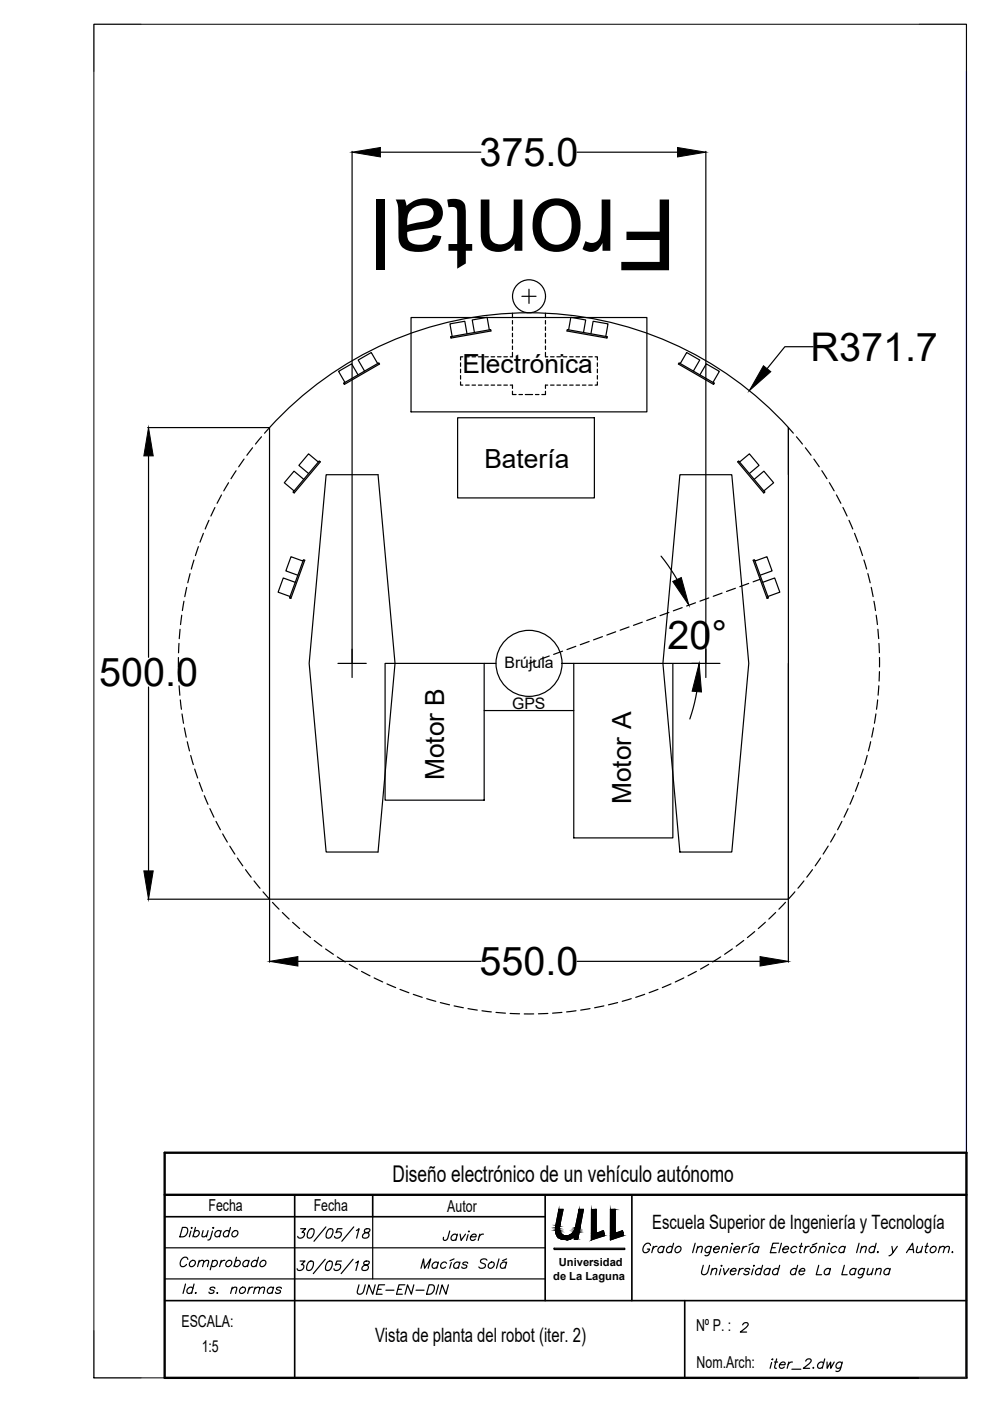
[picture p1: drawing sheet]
<svg xmlns="http://www.w3.org/2000/svg" width="210mm" height="297mm" viewBox="0 0 210 297" stroke-linecap="round" stroke-linejoin="round" font-family="sans-serif">
<!-- layer: 0 -->
<g fill="none" stroke="#000" stroke-width=".25">
<path d="M74.7 32.1v108.5M80.7 32.3h21.3M122.4 32.3h21.3M149.7 32.1v108.5M75.9 79.5l-1.3-2.4-2.8 1.6 1.3 2.4M80.1 77.1l-7.2 4.1 .1 .3 7.5-4.3-.2-.3-.2 .2-1.4-2.4-2.8 1.6 1.4 2.4M87.2 67.3h50v20h-50zM95.6 71.4v.3M99 70.8l-.5-2.7-3.1 .6 .5 2.6M103.7 69.9l-8.1 1.5v.3l8.5-1.5-.1-.3h-.3l-.4-2.6-3.2 .5 .5 2.7M110.7 62.8h3M112.2 61.3v3"/>
<path d="M120.6 69.9l8.1 1.5v.3l-8.5-1.5 .1-.3h.3l.4-2.6 3.2 .5-.5 2.7M125.3 70.8l.5-2.7 3.1 .6-.5 2.6M128.7 71.4v.3M144.2 77.1l7.2 4.1-.1 .3-7.5-4.3 .2-.3 .2 .2 1.4-2.4 2.8 1.6-1.4 2.4M148.4 79.5l1.4-2.4 2.7 1.6-1.3 2.4M172.4 73.5h-6l-3.8 4.7M31.3 90.7h25.8M31.5 96.7v42.7M59 88.7a74.3 74.3 0 0 1 108.2 1.9v100h-110.1v-99.9zM67.5 98l-5.3 6.3 .2 .2 5.5-6.6-.2-.2-.2 .3-2.1-1.8-2 2.5 2 1.7M72.9 81.2l.1 .3M151.4 81.2l-.1 .3"/>
<path d="M156.8 98l5.4 6.3-.3 .2-5.5-6.6 .2-.2 .2 .3 2.1-1.8 2 2.5-2 1.7M167.2 90.7v9.9M62.2 104.3l.2 .2M64.2 119l-2.8 7.8 .3 .1 2.9-8.1-.3-.1-.1 .3-2.5-1-1.1 3 2.5 1M64.4 101.6l-2.1-1.7-2 2.5 2.1 1.7M69.1 100.6h11.1l3.6 40.1-3.6 39.9h-11.1l-3.6-39.9zM144.2 100.6h11l3.6 40.1-3.6 39.9h-11l-3.6-39.9zM159.9 101.6l2.1-1.7 2 2.5-2 1.7M160.1 119l2.8 7.8-.3 .1-2.9-8.1 .3-.1 .1 .3 2.5-1 1.1 3-2.5 1M162.2 104.3l-.3 .2M61.4 126.8l.3 .1M62.6 123.5l-2.5-1-1.1 3.1 2.5 .9"/>
<path d="M74.7 137.6v6M149.7 137.6v6M161.7 123.5l2.5-1 1.1 3.1-2.5 .9M162.9 126.8l-.3 .1M31.5 145.7v38.9M71.7 140.7h6M81.6 140.7h21.1v29h-21.1zM102.7 140.7h2.5M102.7 150.7h19M119.2 140.7h2.5M121.7 140.7h21v37h-21zM146.7 140.7h6"/>
<path d="M167.2 140.7v49.9M31.3 190.6h25.8M57.2 190.7v13.3M167.1 190.7v13.3M63.2 203.8h38.8M122.4 203.8h38.7M79 258v13.2M117.8 259.8l.7-3.4h.9l-.8 3.6 .1 .9M117.9 259.8a2.24 2.24 0 0 0 1.4 2.9 2.91 2.91 0 0 0 2.4-.4l.1 .1M125.4 256.5l1-.1v5.1l1.5-.6 .3 1.1-2.8 .9zM129.4 256.4h1v5.1l1.6-.6 .2 1.1-2.8 .9zM117.5 264.6h15v.3h-15z"/>
<path d="M122 260.3l.8-3.9h.9l-1.2 6.3h-.7v-.3M122 260.3a1.93 1.93 0 0 1-2.7 1.5l-.6-.9"/>
<circle cx="112.2" cy="62.8" r="3.5"/>
<circle cx="112.2" cy="140.6" r="7"/>
</g>
<!-- layer: BG -->
<g fill="none" stroke="#000" stroke-width=".25">
<path d="M97.6 76.9v.8M97.6 78.3v.7M97.6 79.6v.8M98.1 75.6h-.5v.7M98.7 75.6h.8M100.1 75.6h.7M101.4 75.6h.8M102.8 75.6h.7M104.1 75.6h.8M105.5 75.6h.7M106.8 75.6h.8M108.7 66.4v1"/>
<path d="M108.7 68v.7M108.7 69.3v.8M108.7 70.7v.7M108.7 72v.7M108.7 73.4v.7M108.7 74.7v.9h-.5M115.7 66.4v1M115.7 68v.7M115.7 69.3v.8M115.7 70.7v.7M115.7 72v.7M115.7 73.4v.7"/>
<path d="M115.7 74.7v.9h.4M116.7 75.6h.8M118.1 75.6h.7M119.4 75.6h.8M120.8 75.6h.7M122.1 75.6h.8M123.5 75.6h.7M124.8 75.6h.8M126.2 75.6h.5v.7M126.7 76.9v.8M126.7 78.3v.7M126.7 79.6v.8"/>
<path d="M97.6 81v.7h.5M98.7 81.7h.8M100.1 81.7h.7M101.4 81.7h.8M102.8 81.7h.7M104.1 81.7h.8M105.5 81.7h.7M106.8 81.7h.8M108.2 81.7h.5v.6M108.7 83v.7h.7M110 83.7h.8M111.4 83.7h1.5"/>
<path d="M113.5 83.7h.8M115.7 83v.7h-.8M116.1 81.7h-.4v.6M116.7 81.7h.8M118.1 81.7h.7M119.4 81.7h.8M120.8 81.7h.7M122.1 81.7h.8M123.5 81.7h.7M124.8 81.7h.8M126.7 81v.7h-.5"/>
</g>
<!-- layer: Motores -->
<path d="M97 88.6h29v17h-29z" fill="none" stroke="#000" stroke-width=".25"/>
<!-- layer: BG_2 -->
<g fill="none" stroke="#000" stroke-width=".25">
<path d="M50.1 99.8l-1.1 1.7M51.7 97.3l-1.1 1.7M53.5 94.9l-1.2 1.6M55.4 92.6l-1.2 1.5M57.1 90.7l-1 1.2M167.2 90.7l1 1.1M168.9 92.6l1.2 1.5M170.8 94.9l1.2 1.6M172.6 97.3l1.1 1.7M174.3 99.8l1 1.7M41.1 118.7l-.5 2M42.1 115.9l-.7 1.9"/>
<path d="M43.1 113.1l-.7 1.9M44.3 110.3l-.8 1.9M45.6 107.6l-.9 1.8M47 104.9l-1 1.8M48.5 102.4l-1.1 1.7M140.2 117.9l1.4 1.9 1.9 3.1M175.8 102.3l1.1 1.8M177.3 104.9l1 1.8M178.7 107.6l.9 1.8M180 110.3l.8 1.9M181.2 113.1l.7 1.8M182.2 115.9l.7 1.9"/>
<path d="M183.2 118.7l.5 2M37.8 139.4v2M37.9 136.4v2M38.2 133.4l-.2 2M38.5 130.4l-.2 2M39 127.5l-.3 2M39.6 124.5l-.4 2M40.3 121.6l-.5 2M116.5 139.1l-1.9 .7M119.3 138.1l-1.9 .6M122.1 137l-1.9 .7M124.9 136l-1.9 .7"/>
<path d="M127.7 135l-1.9 .7M130.5 134l-1.8 .6M133.4 132.9l-1.9 .7M136.2 131.9l-1.9 .7M139 130.9l-1.9 .7M141.8 129.9l-1.9 .6M144.6 128.8l-1.8 .7M147.5 127.8l-1.9 .7M150.3 126.8l-1.9 .7M153.1 125.8l-1.9 .6M155.9 124.7l-1.9 .7M158.7 123.7l-1.8 .7"/>
<path d="M161.2 122.8l-1.5 .6M184 121.6l.5 2M184.7 124.5l.4 2M185.3 127.5l.3 1.9M185.8 130.4l.2 2M186.1 133.4l.2 2M186.4 136.4l.1 2M186.5 139.4v2M37.8 142.4l.1 2M38 145.4l.1 2M38.2 148.4l.3 2M38.6 151.4l.3 2"/>
<path d="M39.1 154.3l.4 2M39.7 157.3l.5 1.9M113.6 140.1l-1.4 .6M142.7 140.7h5.7M147.7 146.6l-.7 3.5-.7 2.3M184.6 157.3l-.5 1.9M185.2 154.3l-.4 2M185.7 151.4l-.3 1.9M186.1 148.4l-.3 2M186.3 145.4l-.1 2M186.5 142.4l-.1 2M40.4 160.2l.6 1.9"/>
<path d="M41.3 163.1l.6 1.9M42.2 165.9l.7 1.9M43.3 168.7l.8 1.8M44.5 171.5l.9 1.8M45.8 174.2l.9 1.7M47.2 176.8l1 1.7M48.7 179.4l1.1 1.7M175.6 179.4l-1.1 1.7M177.1 176.8l-1 1.7M178.5 174.1l-.9 1.8M179.8 171.5l-.8 1.8M181 168.7l-.8 1.8"/>
<path d="M182.1 165.9l-.7 1.9M183 163l-.6 2M183.9 160.2l-.6 1.9M50.3 181.9l1.2 1.7M52.1 184.4l1.2 1.6M53.9 186.8l1.2 1.5M55.8 189.1l1.3 1.5M57.8 191.3l1.4 1.5M59.9 193.5l1.4 1.4M62 195.5l1.5 1.4M64.3 197.5l1.5 1.3M66.6 199.4l1.6 1.2"/>
<path d="M157.7 199.4l-1.6 1.2M160 197.5l-1.5 1.3M162.3 195.5l-1.5 1.4M164.5 193.5l-1.5 1.4M166.5 191.3l-1.4 1.5M168.5 189.1l-1.3 1.5M170.5 186.8l-1.3 1.5M172.3 184.4l-1.2 1.6M174 181.9l-1.2 1.7M69 201.2l1.7 1.1M71.5 202.9l1.7 1.1M74.1 204.5l1.7 1"/>
<path d="M76.7 206l1.7 .9M79.3 207.3l1.8 .9M82 208.6l1.9 .8M84.8 209.8l1.9 .7M87.6 210.8l1.9 .7M90.5 211.7l1.9 .6M93.4 212.6l1.9 .4M96.3 213.3l1.9 .4M99.2 213.8l2 .4M102.2 214.3l2 .2M105.2 214.7l2 .1M108.2 214.9h2"/>
<path d="M111.2 215h2M116.2 214.9h-2M119.1 214.7l-1.9 .1M122.1 214.3l-2 .2M125.1 213.8l-2 .4M128 213.3l-1.9 .4M131 212.6l-2 .4M133.8 211.7l-1.9 .6M136.7 210.8l-1.9 .7M139.5 209.8l-1.9 .7M142.3 208.6l-1.9 .8M145 207.3l-1.8 .9"/>
<path d="M147.6 206l-1.7 .9M150.3 204.5l-1.8 1M152.8 202.9l-1.7 1.1M155.3 201.2l-1.7 1.1"/>
</g>
<!-- layer: FRAME 070 -->
<path d="M204.9 15.1v277" fill="none" stroke="#00f" stroke-width=".25"/>
<!-- layer: FRAME 200 -->
<path d="M29.9 5.1h-10v10M194.9 5.1h10v10M19.9 282.1v10h10M204.9 282.1v10h-10" fill="none" stroke="#808080" stroke-width=".25"/>
<!-- layer: caj 50 -->
<path d="M34.9 244.4h170v47.7h-170zM34.9 253.3h170" fill="none" stroke="#000" stroke-width=".5"/>
<!-- layer: caj 35 -->
<path d="M34.9 258h80.7M62.5 253.3v38.8M79 253.3v4.7M115.6 253.3v22.5M134 253.3v22.5M34.9 275.8h170M145.2 275.8v16.3" fill="none" stroke="#000" stroke-width=".35"/>
<!-- layer: caj 25 -->
<path d="M34.9 264.6h80.7M34.9 271.2h80.7" fill="none" stroke="#000" stroke-width=".25"/>
<!-- layer: txt25 -->
<g fill="none" stroke="#000" stroke-width=".25">
<path d="M38.7 260.2h.6a1.1 1.1 0 0 1 .5 1.2 1.1 1.1 0 0 1-1 .8h-.7zM39.3 272.2l-.5 2M39.8 267a.78 .78 0 0 0-.8-.4 .78 .78 0 0 0-.7 .7 .91 .91 0 0 0 .3 1.3 .95 .95 0 0 0 .9-.5M40.4 267.5a.59 .59 0 0 1 .9-.2 .59 .59 0 0 1-.1 1 .59 .59 0 0 1-.9 .1 .59 .59 0 0 1 .1-.9zM40.5 261l-.4 1.2M40.6 260.3h.2zM40.9 273.2a.71 .71 0 0 0-1.1 0 .71 .71 0 0 0 .1 1l.8-.3M41.1 272.2l-.5 2M41.2 261.2a.59 .59 0 0 1 .9-.2 .59 .59 0 0 1-.1 .9 .62 .62 0 0 1-1 0M41.4 274.1h.2zM41.4 260.2l-.5 2M42.1 267.6l.6-.4 .5 .1-.3 1.3"/>
<path d="M42.2 267.2l-.3 1.4M43.1 260.9l-.3 1.2 .5 .1 .6-.3M43.2 267.6l.6-.4 .4 .1-.2 1.3M44.1 260.9l-.3 1.3M45 267.5a.59 .59 0 0 1 1-.2 .59 .59 0 0 1-.1 1 .62 .62 0 0 1-1.1 0M45 261l-.4 1.5-.1 .3-.4 .1M45.1 267.2l-.5 2M45.1 260.3h.2zM45.6 273.2a.53 .53 0 0 0-.6-.3 .53 .53 0 0 0-.4 .5l.7 .3 .1 .2a.62 .62 0 0 1-1.1 0M46 274.1h.2zM46.8 261.2a.71 .71 0 0 0-1 0 .71 .71 0 0 0 .1 1l.7-.3M46.9 260.9l-.4 1.3"/>
<path d="M46.9 267.2l-.3 1.4M47.7 267.2a.87 .87 0 0 0-.9 .6M48.1 267.5a.59 .59 0 0 1 .9-.2 .59 .59 0 0 1-.1 1 .59 .59 0 0 1-.9 .1 .59 .59 0 0 1 .1-.9zM48.6 261.2a.71 .71 0 0 0-1 0 .71 .71 0 0 0 .1 1l.7-.3M48.9 260.2l-.6 2M49.2 273.3l.5-.4 .5 .1-.3 1.2M49.3 272.9l-.4 1.3M49.4 261.2a.59 .59 0 0 1 .9-.2 .59 .59 0 0 1-.1 .9 .59 .59 0 0 1-.9 .2 .59 .59 0 0 1 .1-.9zM49.9 267.5a.59 .59 0 0 1 .9-.2 .59 .59 0 0 1-.1 1 .62 .62 0 0 1-1 0M50.1 266.6l-.5 2M51 273.2a.59 .59 0 0 1 .9-.2 .59 .59 0 0 1-.1 .9 .59 .59 0 0 1-.9 .2 .59 .59 0 0 1 .1-.9zM52.7 267.5a.71 .71 0 0 0-1 0 .71 .71 0 0 0 .1 1.1l.7-.3"/>
<path d="M52.8 267.2l-.3 1.4M52.9 272.9l-.4 1.3M53.6 272.9a.87 .87 0 0 0-.9 .6M54 273.3l.6-.4 .4 .1-.2 1.2M54.1 272.9l-.4 1.3M54.6 267.5a.71 .71 0 0 0-1.1 0 .71 .71 0 0 0 .1 1.1l.8-.3M54.8 266.6l-.5 2M55.1 273.3l.5-.4 .5 .1-.3 1.2M55.3 267.5a.59 .59 0 0 1 .9-.2 .59 .59 0 0 1 0 1 .59 .59 0 0 1-1 .1 .59 .59 0 0 1 .1-.9zM57.9 273.2a.71 .71 0 0 0-1 0 .71 .71 0 0 0 .1 1l.7-.3M58 272.9l-.3 1.3M59.7 273.2a.53 .53 0 0 0-.6-.3 .53 .53 0 0 0-.5 .5l.8 .3 .1 .2a.62 .62 0 0 1-1.1 0"/>
<path d="M63.6 267.4h1.1l-.8 .7h.3a.78 .78 0 0 1 0 1.1 .78 .78 0 0 1-1.1 .1l-.1-.3M63.8 260.5h1l-.8 .8h.3a.78 .78 0 0 1 0 1 .78 .78 0 0 1-1.1 .1l-.1-.3M65.6 267.5h.8a1.2 1.2 0 0 1-.1 1.3 1.2 1.2 0 0 1-1.2 .5 1.69 1.69 0 0 1 .5-1.8zM65.7 260.6a.56 .56 0 0 1 .9 .3 1.19 1.19 0 0 1-1.4 1.5 1.64 1.64 0 0 1 .5-1.8zM69 267l-2.6 3M69.1 260.1l-2.5 3.1M69.6 267.5h.8a1.2 1.2 0 0 1-.1 1.3 1.2 1.2 0 0 1-1.2 .5 1.69 1.69 0 0 1 .5-1.8zM69.7 260.6a.56 .56 0 0 1 .9 .3 1.19 1.19 0 0 1-1.4 1.5 1.64 1.64 0 0 1 .5-1.8zM72.4 267.4h-1l-.3 .8a.66 .66 0 0 1 1.1 .1 .66 .66 0 0 1-.4 1 .61 .61 0 0 1-1-.3M72.5 260.5h-.9l-.4 .9a.66 .66 0 0 1 1.1 0 .66 .66 0 0 1-.4 1 .63 .63 0 0 1-1-.3M74.9 267l-2.6 3M75 260.1l-2.5 3.1"/>
<path d="M75.4 267.7l.6-.3-.5 2M75.6 260.9l.5-.4-.5 2M77.3 267.5l-.2 .3 .2 .3a.68 .68 0 0 1 .8 .6 .75 .75 0 0 1-.6 .7 .75 .75 0 0 1-.8-.4 1.35 1.35 0 0 1 1.4-1l.2-.5zM77.4 260.6l-.2 .4 .3 .3a.66 .66 0 0 1 .7 .5 .75 .75 0 0 1-.5 .7 .75 .75 0 0 1-.9-.4 1.37 1.37 0 0 1 1.4-.9l.2-.6zM89.3 268.9l.5-2 .2 2 1.3-2-.5 2M92.9 267.9a.71 .71 0 0 0-1.1 0 .71 .71 0 0 0 .1 1l.8-.3M92.9 267.6l-.3 1.3M94.7 267.9a.71 .71 0 0 0-1.1 0 .71 .71 0 0 0 .1 1l.8-.3M95.4 261l-.6 1.8-.4 .2-.3-.1-.1-.6M95.7 267.7l-.3 1.2M96.3 266.9l-.9 .4M96.9 261.9a.71 .71 0 0 0-1 .1 .71 .71 0 0 0 .1 1l.7-.3"/>
<path d="M97 261.7l-.4 1.3M97.4 267.9a.71 .71 0 0 0-1 0 .71 .71 0 0 0 .1 1l.7-.3M97.5 267.6l-.3 1.3M97.6 261.7l.2 1.3 .9-1.3M99.2 267.9a.53 .53 0 0 0-.6-.3 .53 .53 0 0 0-.4 .4l.7 .3 .1 .3a.62 .62 0 0 1-1.1 0M99.2 261.8l-.3 1.2M99.3 261.1h.2zM99.8 262.2h1.1l.1-.2a.66 .66 0 0 0-.8-.3 .66 .66 0 0 0-.5 .7 .56 .56 0 0 0 .4 .6 .56 .56 0 0 0 .7-.3M101.7 261.7l-.3 1.3M102.5 261.7a.87 .87 0 0 0-.9 .5M103.2 267.2a.82 .82 0 0 0-1.3 .2l.1 .3 .8 .3a.71 .71 0 0 1-.4 .9 .71 .71 0 0 1-.9-.3M103.7 267.9a.56 .56 0 0 1 .8-.3 .56 .56 0 0 1 .3 .7 .62 .62 0 0 1-.7 .6 .62 .62 0 0 1-.6-.6z"/>
<path d="M105.8 266.9l-.5 2M107.4 267.9a.71 .71 0 0 0-1.1 0 .71 .71 0 0 0 .1 1l.7-.3M107.4 266.9l-.9 .4M107.4 267.6l-.3 1.3M137.9 264.1a.78 .78 0 0 0-.8-.5 .78 .78 0 0 0-.7 .8 .89 .89 0 0 0 .3 1.2 .91 .91 0 0 0 1-.8h-.4M138.5 264.3l-.3 1.3M139.3 264.3a.87 .87 0 0 0-.9 .5M140.8 264.5a.71 .71 0 0 0-1.1 0 .71 .71 0 0 0 .1 1.1l.8-.3M140.8 264.3l-.3 1.3M142.6 264.5a.71 .71 0 0 0-1.1 0 .71 .71 0 0 0 .1 1.1l.8-.3M142.8 263.6l-.5 2M143.3 264.5a.59 .59 0 0 1 1-.1 .59 .59 0 0 1-.1 .9 .59 .59 0 0 1-1 .2 .59 .59 0 0 1 .1-1z"/>
<path d="M147.4 263.6l-.5 2M147.9 264.6l.5-.3 .5 .1-.2 1.2M148 264.3l-.4 1.3M149.1 268.3l-.4 1.4a.67 .67 0 0 0 .7 .6 .67 .67 0 0 0 .7-.6l.3-1.4M150.8 264.5a.71 .71 0 0 0-1.1 0 .71 .71 0 0 0 .1 1.1l.7-.3M150.8 264.3l-.4 1.5a.65 .65 0 0 1-.9 .3M150.9 269.3l.6-.4 .5 .1-.3 1.3M151 268.9l-.3 1.4M151.3 264.8h1.2v-.2a.65 .65 0 0 0-.8-.3 .65 .65 0 0 0-.4 .7 .55 .55 0 0 0 .4 .6 .55 .55 0 0 0 .7-.3M152.8 269l-.3 1.3M152.9 268.4h.2zM153.2 264.6l.6-.3 .4 .1-.2 1.2"/>
<path d="M153.3 264.3l-.4 1.3M153.4 268.9l.2 1.4 1-1.4M154.9 269.5h1.1l.1-.2a.66 .66 0 0 0-.8-.3 .66 .66 0 0 0-.5 .7 .56 .56 0 0 0 .4 .6 .56 .56 0 0 0 .7-.3M155.1 264.4l-.3 1.2M155.2 263.7h.2zM155.6 264.8h1.2v-.2a.65 .65 0 0 0-.8-.3 .65 .65 0 0 0-.4 .7 .55 .55 0 0 0 .4 .6 .55 .55 0 0 0 .6-.3M156.8 268.9l-.3 1.4M157.6 264.3l-.4 1.3M157.6 268.9a.87 .87 0 0 0-.9 .6M158.4 264.3a.87 .87 0 0 0-1 .5M159 269.2a.53 .53 0 0 0-.6-.3 .53 .53 0 0 0-.4 .5l.7 .3 .1 .3a.62 .62 0 0 1-1.1 0M159.1 264.4l-.3 1.2"/>
<path d="M159.7 263.6l-.9 .4M159.7 269l-.4 1.3M159.8 268.4h.2zM160.9 264.5a.71 .71 0 0 0-1.1 0 .71 .71 0 0 0 .1 1.1l.7-.3M160.9 264.3l-.3 1.3M161.4 269.2a.71 .71 0 0 0-1 0 .71 .71 0 0 0 .1 1.1l.7-.3M161.7 268.3l-.6 2M163.2 269.2a.71 .71 0 0 0-1 0 .71 .71 0 0 0 .1 1.1l.7-.3M163.3 268.9l-.3 1.4M163.6 264.5h.8M165.1 269.2a.71 .71 0 0 0-1.1 0 .71 .71 0 0 0 .1 1.1l.8-.3M165.1 263.6h-1.2l-.6 2h1.3"/>
<path d="M165.3 268.3l-.5 2M165.7 263.6l-.6 2M166 264.8h1.1l.1-.2a.66 .66 0 0 0-.8-.3 .66 .66 0 0 0-.4 .7 .56 .56 0 0 0 .4 .6 .56 .56 0 0 0 .6-.3M168.9 269.2a.71 .71 0 0 0-1.1 0 .71 .71 0 0 0 .1 1.1l.8-.3M168.9 264.5a.71 .71 0 0 0-1 0 .71 .71 0 0 0 .1 1.1l.7-.3M169.1 268.3l-.5 2M169.5 269.5h1.1v-.2a.65 .65 0 0 0-.7-.3 .65 .65 0 0 0-.5 .7v.3a.58 .58 0 0 0 .5 .3 .58 .58 0 0 0 .6-.3M169.5 264.3h.7M170 263.6l-.5 1.6v.3l.4 .1M170.8 264.3l-.3 1.3M171.6 264.3a.87 .87 0 0 0-.9 .5M172 264.5a.59 .59 0 0 1 .9-.1 .59 .59 0 0 1-.1 .9 .59 .59 0 0 1-.9 .2 .59 .59 0 0 1 .1-1z"/>
<path d="M173.2 263.6l-1 .4M173.6 268.3l-.5 2h1.1M173.8 264.6l.6-.3 .4 .1-.2 1.2M173.9 264.3l-.4 1.3M175.7 264.4l-.4 1.2M175.7 263.7h.2zM176 269.2a.71 .71 0 0 0-1 0 .71 .71 0 0 0 .1 1.1l.7-.3M176.1 268.9l-.4 1.4M177.4 264.5a.71 .71 0 0 0-1 0 .71 .71 0 0 0 .1 1.1l.7-.3M179 268.3l-.5 2h1.1M179.1 264.5a.71 .71 0 0 0-1 0 .71 .71 0 0 0 .1 1.1l.7-.3M179.2 264.3l-.3 1.3"/>
<path d="M181.4 269.2a.71 .71 0 0 0-1 0 .71 .71 0 0 0 .1 1.1l.7-.3M181.5 268.9l-.3 1.4M182.1 263.6l-.5 2M182.6 264.6l.6-.3 .5 .1-.3 1.2M182.7 264.3l-.3 1.3M183.2 269.2a.71 .71 0 0 0-1 0 .71 .71 0 0 0 .1 1.1l.7-.3M183.3 268.9l-.4 1.6a.64 .64 0 0 1-.9 .3M184.1 268.9l-.2 1.3 .4 .1 .6-.4M185.1 268.9l-.3 1.4M185.5 264.5a.71 .71 0 0 0-1 0 .71 .71 0 0 0 .1 1.1l.7-.3M185.8 263.6l-.6 2M185.8 269.3l.6-.4 .4 .1-.2 1.3"/>
<path d="M185.9 268.9l-.4 1.4M186 265.5h.2zM188.7 269.2a.71 .71 0 0 0-1.1 0 .71 .71 0 0 0 .1 1.1l.8-.3M188.8 268.9l-.4 1.4M189.1 264.3l.2 1.3 1-1.3M189.3 265.6l-.5 .5-.3 .1M192.2 265.6l1.3-2 .2 2M192.6 264.9h1M194.5 264.3l-.2 1.2 .5 .1 .5-.4M195.6 264.3l-.4 1.3M196.2 264.3h.6M196.6 263.6l-.4 1.6v.3l.4 .1"/>
<path d="M197.4 264.5a.59 .59 0 0 1 .9-.1 .59 .59 0 0 1 0 .9 .59 .59 0 0 1-1 .2 .59 .59 0 0 1 .1-1zM199.2 264.6l.6-.3 .4 .1-.2 1.2M199.3 264.3l-.3 1.3M200.3 264.6l.5-.3 .5 .1-.3 1.2M201.8 265.5h.2zM157.5 280.9a.62 .62 0 0 1 .5-.5 .62 .62 0 0 1 .6 .4l-.4 .7-1.2 .9h1.3M163.6 288.9l-.3 1.2M163.7 288.2h.2zM164.2 288.8h.7M164.7 288.1l-.5 1.6v.3l.4 .1M165.3 289.3h1.1l.1-.1a.66 .66 0 0 0-.8-.4 .66 .66 0 0 0-.5 .7 .56 .56 0 0 0 .4 .6 .56 .56 0 0 0 .7-.3M167.3 288.8l-.4 1.3"/>
<path d="M167.9 290.3h1.9M168 288.8a.87 .87 0 0 0-.9 .5M170.8 288.6a.61 .61 0 0 1 .6-.5 .61 .61 0 0 1 .6 .4l-.5 .7-1.2 .9h1.4M172.3 290h.2zM174.6 289.1a.71 .71 0 0 0-1.1 0 .71 .71 0 0 0 .2 1l.7-.3M174.9 288.1l-.6 2M175.4 288.8v1.3l.7-1.3v1.3l.8-1.3M178.5 289.1a.71 .71 0 0 0-1 0 .71 .71 0 0 0 .1 1l.7-.3M178.6 288.8l-.4 1.5a.66 .66 0 0 1-1 .4"/>
</g>
<!-- layer: 0 -->
<g fill="#000" stroke="#000" stroke-width=".21">
<path d="M74.7 32.3l6-1v2zM143.7 31.3l6 1-6 1zM161.9 77.5l1.5 1.3-4.5 4zM31.5 90.7l1 6h-2zM30.5 184.6h2l-1 6zM57.2 203.8l6-1v2zM161.1 202.8l6 1-6 1zM125.4 256.5h1zM130.3 256.4h.1zM119 262.7h1.9zM120 262.8h.5zM121.8 262.4h.7v.3z"/>
<path d="M125.4 262v.9zM125.4 262h2.8l-2.8 .9zM127.7 261h.3zM129.4 262l.1 .8zM129.4 262h2.8l-2.7 .8z"/>
<path d="M117.8 259.8l.8 .2 .1-.2zM117.8 259.8l.8 .2h-.8z"/>
<path d="M118.5 256.4l.2 3.4 .7-3.4zM118.5 256.4l.2 3.4h-.9z"/>
<path d="M122.8 256.4l.2 3.9 .7-3.9zM122.8 256.4l.2 3.9h-1z"/>
<path d="M125.4 256.5l1 5v-5zM125.4 256.5l1 5h-1z"/>
<path d="M130.3 256.4h.1zM129.4 256.4h1z"/>
<path d="M129.4 256.4l1 5.1v-5.1zM129.4 256.4l1 5.1h-1z"/>
<path d="M117.8 260.3l.8 .2v-.2zM117.8 260.3l.8 .2h-.8z"/>
<path d="M117.8 260.1l.8 .2v-.2zM117.8 260.1l.8 .2h-.8z"/>
<path d="M117.8 260.5l.8 .1v-.1zM117.8 260.5l.8 .1h-.8z"/>
<path d="M117.8 260l.8 .1v-.1zM117.8 260l.8 .1h-.8z"/>
<path d="M117.8 260.6l.9 .3-.1-.3zM117.8 260.6l.9 .3h-.9z"/>
<path d="M117.8 260.9h.9zM117.8 260.9h.9z"/>
<path d="M117.8 260.9l1 .2-.1-.2zM117.8 260.9l1 .2h-1z"/>
<path d="M117.8 261.1l1 .1zM117.8 261.1l1 .1z"/>
<path d="M117.8 261.2l1.1 .1-.1-.1zM117.8 261.2l1.1 .1h-1z"/>
<path d="M117.9 261.3l1.1 .2-.1-.2zM117.9 261.3l1.1 .2h-1.1z"/>
<path d="M117.9 261.5h1.1zM117.9 261.5h1.1z"/>
<path d="M117.9 261.5l1.2 .2zM117.9 261.5l1.2 .2h-1.2z"/>
<path d="M117.9 261.7l1.3 .1zM117.9 261.7l1.3 .1h-1.2z"/>
<path d="M118 261.8h1.3zM118 261.8h1.3z"/>
<path d="M118 261.8l1.4 .1zM118 261.8l1.4 .1z"/>
<path d="M118.1 261.9l1.5 .1zM118.1 261.9l1.5 .1zM118.1 262h1.5zM118.1 262h1.5z"/>
<path d="M118.1 262h1.7zM118.1 262h1.7z"/>
<path d="M118.1 262l1.8 .1zM118.1 262l1.8 .1z"/>
<path d="M118.1 262.1h1.9zM118.1 262.1h1.9z"/>
<path d="M120 262.8h.4zM120.2 262.8h.2z"/>
<path d="M119.5 262.8h1.2zM119.5 262.8h1z"/>
<path d="M119.3 262.8h1.5zM119.3 262.8h1.4z"/>
<path d="M119 262.7h1.9zM119 262.7l1.8 .1z"/>
<path d="M118.8 262.6h2.2zM118.8 262.6l2.1 .1zM119 262.7h1.9z"/>
<path d="M118.6 262.5l2.4 .1 .2-.1zM118.6 262.5l2.4 .1h-2.2z"/>
<path d="M118.4 262.4l2.8 .1 .3-.1zM118.4 262.4l2.8 .1h-2.6z"/>
<path d="M118.4 262.3h3.2zM118.4 262.3l3.1 .1z"/>
<path d="M118.3 262.3h3.3zM118.3 262.3h3.3z"/>
<path d="M118.3 262.3h3.3zM118.3 262.3h3.4z"/>
<path d="M118.3 262.3h3.3zM118.3 262.3h3.3z"/>
<path d="M121.8 262.4v.3h.7zM121.8 262.7h.7z"/>
<path d="M121.8 262.4h.8zM121.8 262.4h.8z"/>
<path d="M121.8 262.4h.8zM121.8 262.4h.7z"/>
<path d="M121.7 262.3l.9 .1zM121.7 262.3l.9 .1z"/>
<path d="M121.8 262.4h.8zM121.8 262.4h.8z"/>
<path d="M121.8 262.4h.8zM121.8 262.4h.8z"/>
<path d="M121.7 262.3h.9zM121.7 262.3h.9z"/>
<path d="M121.7 262.3h.9zM121.7 262.3h.9z"/>
<path d="M121.7 262.3h.9zM121.7 262.3h.9z"/>
<path d="M121.7 262.3h.9zM121.7 262.3h.9z"/>
<path d="M121.7 262.3h.9zM121.7 262.3h.9z"/>
<path d="M118.2 262.2h4.4zM118.2 262.2l4.4 .1z"/>
<path d="M120.2 262.1h2.4zM120 262.1h2.6z"/>
<path d="M118.1 262.1l4.5 .1v-.1zM118.1 262.1l4.5 .1h-4.4z"/>
<path d="M120.4 262h2.2zM120.2 262.1h2.4z"/>
<path d="M120.6 261.9h2zM120.4 262h2.2z"/>
<path d="M120.9 261.8l1.7 .1 .1-.1zM120.6 261.9l.3-.1 1.7 .1z"/>
<path d="M121.1 261.7l1.6 .1v-.1zM120.9 261.8l.2-.1 1.6 .1z"/>
<path d="M121.3 261.5l1.4 .2v-.2zM121.1 261.7l.2-.2 1.4 .2z"/>
<path d="M121.5 261.3l1.2 .2 .1-.2zM121.5 261.3l1.2 .2h-1.4z"/>
<path d="M121.7 261l1.1 .3v-.3zM121.7 261l1.1 .3h-1.3z"/>
<path d="M121.8 260.8l1 .2 .1-.2zM121.8 260.8l1 .2h-1.1z"/>
<path d="M121.9 260.6l1 .2v-.2zM121.9 260.6l1 .2h-1.1z"/>
<path d="M122 260.3l.9 .3 .1-.3zM122 260.3l.9 .3h-1z"/>
<path d="M125.4 261.5h1zM125.4 261.5h1z"/>
<path d="M127.7 261l.4 .5-.1-.5zM126.4 261.5l1.3-.5 .4 .5z"/>
<path d="M126.4 261.5h1.7zM126.4 261.5h1.7z"/>
<path d="M125.4 261.5l2.8 .5-.1-.5zM125.4 261.5l2.8 .5h-2.8z"/>
<path d="M132 260.9l.1 .6zM130.4 261.5l1.6-.6 .1 .6z"/>
<path d="M129.4 261.5l2.8 .5-.1-.5zM129.4 261.5l2.8 .5h-2.8z"/>
</g>
<path d="M19.9 5.1h185v287h-185z" fill="none" stroke="#000" stroke-width=".21"/>
<!-- layer: BG_2 -->
<path d="M142.6 123.3l1.8-.9 1.7 5.9zM148.2 140.7l.5 6-2-.2z" fill="#000" stroke="#000" stroke-width=".21"/>
<text font-size="21" x="143.6" y="42.3" transform="rotate(-180 143.6 42.3)">Frontal</text>
<g font-size="8.4">
<text x="101.7" y="35.2">375.0</text>
<text x="171.8" y="76.5">R371.7</text>
<text x="141.6" y="137.6">20°</text>
<text x="21" y="145.5">500.0</text>
<text x="101.7" y="206.8">550.0</text>
</g>
<g font-size="5.6">
<text x="98.1" y="79.1">Electrónica</text>
<text x="102.7" y="99.2">Batería</text>
<text x="94.2" y="165.4" transform="rotate(-90 94.2 165.4)">Motor B</text>
<text x="133.8" y="170.5" transform="rotate(-90 133.8 170.5)">Motor A</text>
</g>
<g font-size="4.9">
<text x="83.2" y="250.5">Diseño electrónico de un vehículo autónomo</text>
<text x="74.4" y="275.5">UNE-EN-DIN</text>
</g>
<g font-size="4.2">
<text x="138.3" y="260.6">Escuela Superior de Ingeniería y Tecnología</text>
<text x="79.5" y="284.6">Vista de planta del robot (iter. 2)</text>
</g>
<g font-size="3.5">
<text x="44.2" y="256.7">Fecha</text>
<text x="66.5" y="256.7">Fecha</text>
<text x="94.8" y="256.9">Autor</text>
<text x="38.5" y="281.4">ESCALA:</text>
<text x="42.8" y="286.7">1:5</text>
<text x="147.6" y="282.2">Nº P. :</text>
<text x="147.7" y="290.1">Nom.Arch:</text>
</g>
<g font-size="3.4">
<text x="107" y="141.5">Brújula</text>
<text x="108.6" y="150.3">GPS</text>
</g>
<g font-size="2.4">
<text x="118.5" y="268.5">Universidad</text>
<text x="117.3" y="271.4">de La Laguna</text>
</g>
</svg>
